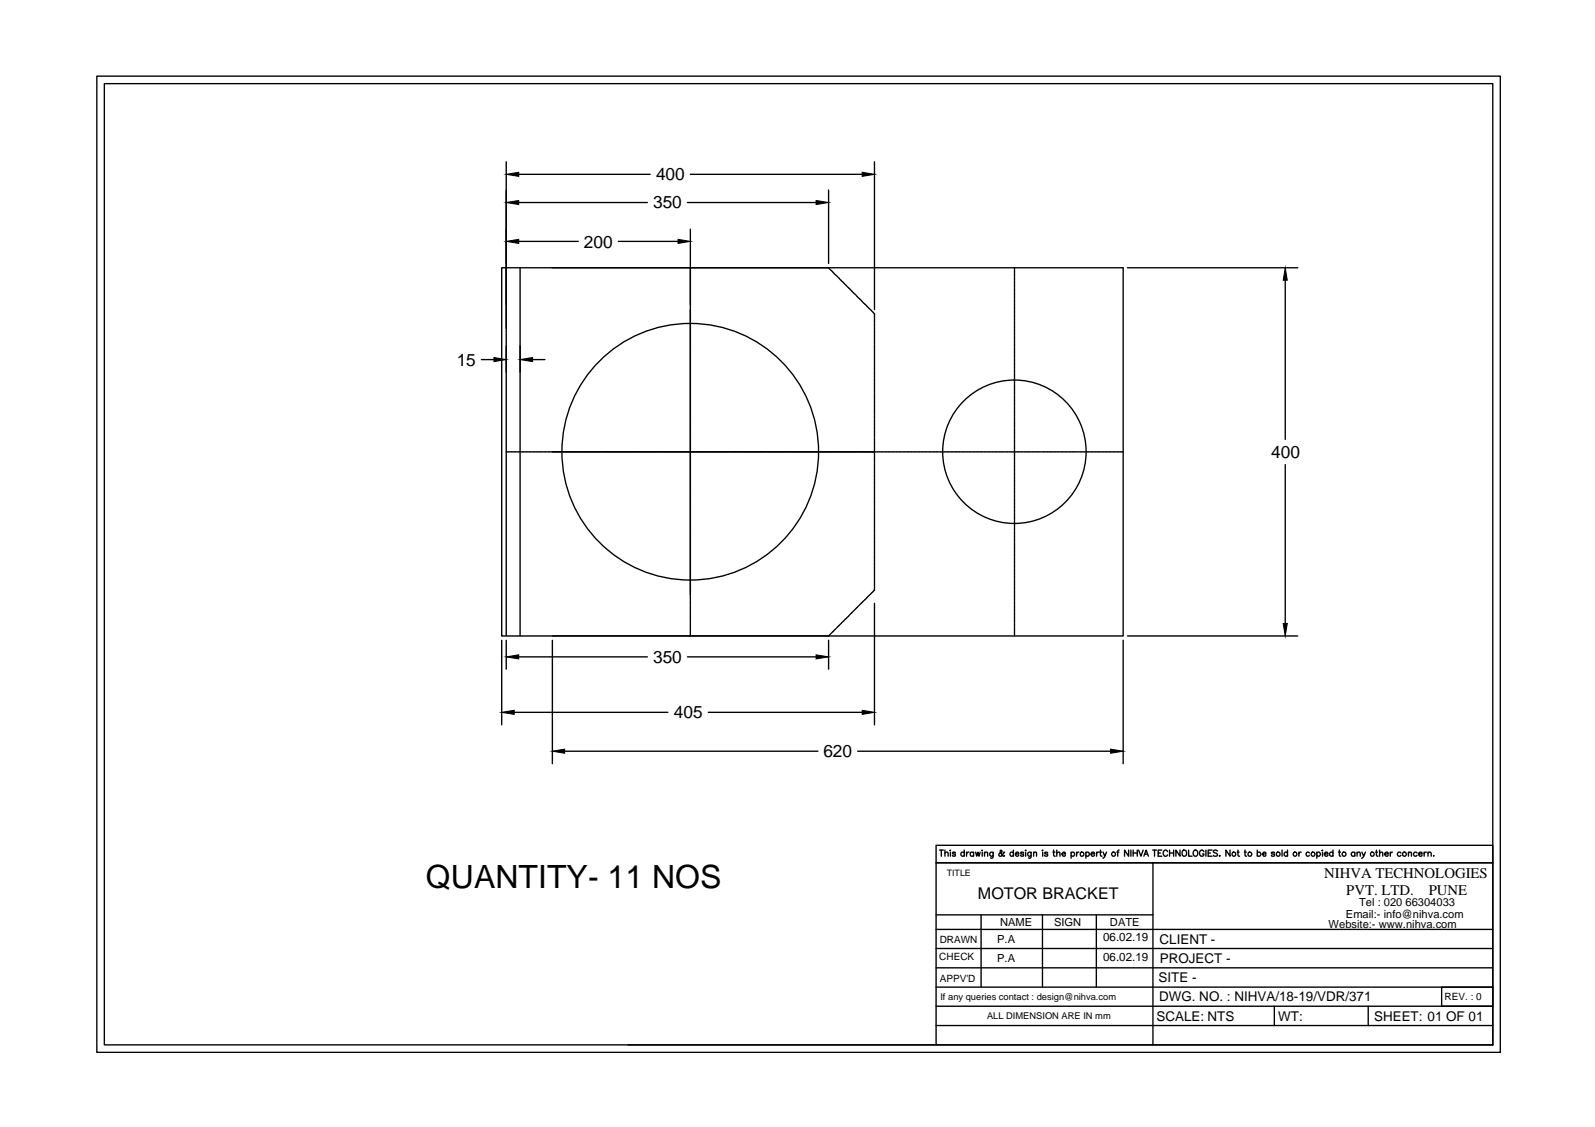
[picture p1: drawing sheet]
<svg xmlns="http://www.w3.org/2000/svg" width="297mm" height="210mm" viewBox="0 0 297 210" stroke-linecap="round" stroke-linejoin="round" font-family="sans-serif">
<!-- layer: 0 -->
<g fill="none" stroke="#000" stroke-width=".25">
<path d="M18 14.2h261.4v181.8h-261.4zM19.4 15.6h258.6v179h-258.6zM94.3 30.1v31.1M96.6 37.7h24M96.6 32.5h24.5M128 37.7h24M128.6 32.5h32M154.3 35.4v13.7M162.9 30.1v27.6M94.3 49.9h-.9v68.5h60.9l.3-.2M96.6 45h11.1M96.9 49.9v68.5"/>
<path d="M102.9 49.9h106.3v68.5h-106.3M115.1 45h11.2M128.6 42.7v14.2M128.6 57v.1M128.6 57.2v53.9M154.6 50.2l-.3-.3h-60v68.5M154.7 50.2v.1M154.8 50.4l.3 .3M155.2 50.8h.1M155.3 50.9l.3 .3M155.7 51.2v.1M155.8 51.4l.3 .2"/>
<path d="M156.1 51.7l.1 .1M156.3 51.8l.2 .4M156.6 52.2l.1 .1M156.7 52.3l.4 .3M157.1 52.7h.1M157.2 52.8l.3 .3M157.6 53.2h.1M157.7 53.3l.3 .3M158.1 53.6v.1M158.2 53.8l.3 .3M158.5 54.1l.1 .1M158.7 54.3l.3 .3"/>
<path d="M159 54.6l.1 .1M159.2 54.7l.3 .3M159.5 55.1l.1 .1M159.6 55.2l.3 .3M160 55.6l.1 .1M160.1 55.7l.3 .3M160.5 56.1h.1M160.6 56.2l.3 .3M161 56.6h.1M161.1 56.7l.3 .3M161.5 57.1h.1M161.6 57.2l.3 .3"/>
<path d="M162 57.5v.1M162.1 57.7l.3 .3M162.4 58l.1 .1M162.6 58.1l.3 .4v.2M162.9 58.8h.1M162.9 58.9v.5M162.9 59.4v.1M162.9 59.6v.4M188.9 49.9v.2M188.9 50.2h.1M188.9 50.4v.4M188.9 50.9v.1"/>
<path d="M188.9 51.1v.4M188.9 51.6h.1M188.9 51.7v.5M188.9 52.2v.1M188.9 52.4v.4M188.9 52.9v.1M188.9 53.1v.4M188.9 53.6v.1M188.9 53.8v.4M188.9 54.3v.1M188.9 54.5v.4M188.9 55v.1"/>
<path d="M188.9 55.2v.4M188.9 55.7v.1M188.9 55.8v.5M188.9 56.3v.1M188.9 56.5v.4M188.9 57v.1M188.9 57.2v.5M188.9 57.7v.1M188.9 57.9v.4M188.9 58.4v.1M188.9 58.6v.4M188.9 59.1v.1"/>
<path d="M188.9 59.3v.4M188.9 59.8v.1M188.9 59.9v.5M210 49.9h31.7M239.4 52.2v29.6M89.7 67h2.3M94.3 64.4v4.9M99.2 67h2.3M162.9 60.1v.1M162.9 60.3v.4M162.9 60.8v.1M162.9 61v.4"/>
<path d="M162.9 61.5v.1M162.9 61.7v.4M162.9 62.2v.1M162.9 62.4v.4M162.9 62.9h.1M162.9 63v.5M162.9 63.5v.1M162.9 63.7v.4M162.9 64.3h.1M162.9 64.4v.5M162.9 64.9v.1M162.9 65.1v.4"/>
<path d="M162.9 65.6v.1M162.9 65.8v.4M162.9 66.3v.1M162.9 66.5v.4M162.9 67v.1M162.9 67.1v.5M162.9 67.6v.2M162.9 67.9v.4M162.9 68.4v.1M162.9 68.5v.5M162.9 69v.1M162.9 69.2v.4"/>
<path d="M162.9 69.7v.1M162.9 69.9v.4M162.9 70.4v.1M162.9 70.6v.4M162.9 71.1v.1M162.9 71.3v.4M162.9 71.8v.1M162.9 72v.4M162.9 72.5v.1M162.9 72.6v.5M162.9 73.2h.1M162.9 73.3v.4"/>
<path d="M162.9 73.8v.1M162.9 74v.4M162.9 74.5v.1M162.9 74.7v.4M162.9 75.2v.1M162.9 75.4v.4M162.9 75.9v.1M162.9 76.1v.4M162.9 76.6v.1M162.9 76.8v.4M162.9 77.3h.1M162.9 77.4v.5"/>
<path d="M162.9 77.9v.1M162.9 78.1v.5M162.9 78.7h.1M162.9 78.8v.4M162.9 79.3v.1M162.9 79.5v.4M188.9 60.5h.1M188.9 60.6v.5M188.9 61.2v.1M188.9 61.3v.5M188.9 61.8v.1M188.9 62v.4"/>
<path d="M188.9 62.5v.1M188.9 62.7v.4M188.9 63.2v.1M188.9 63.4v.4M188.9 63.9v.1M188.9 64.1v.4M188.9 64.6v.1M188.9 64.8v.4M188.9 65.3v.1M188.9 65.4v.5M188.9 66h.1M188.9 66.1v.4"/>
<path d="M188.9 66.6v.1M188.9 66.8v.4M188.9 67.3v.1M188.9 67.5v.4M188.9 68v.1M188.9 68.2v.4M188.9 68.7v.1M188.9 68.9v.4M188.9 69.4v.1M188.9 69.6v.4M188.9 70.1h.1M188.9 70.2v.5"/>
<path d="M188.9 70.7v.1M188.9 70.9v.5M188.9 71.5h.1M188.9 71.6v.5M188.9 72.1v.1M188.9 72.3v.4M188.9 72.8v.1M188.9 73v.4M188.9 73.5v.1M188.9 73.7v.4M188.9 74.2v.1M188.9 74.3v.5"/>
<path d="M188.9 74.9v.1M188.9 75.1v.4M188.9 75.6h.1M188.9 75.7v.5M188.9 76.2v.1M188.9 76.4v.4M188.9 76.9v.1M188.9 77.1v.4M188.9 77.6v.1M188.9 77.8v.4M188.9 78.3v.1M188.9 78.5v.4"/>
<path d="M188.9 79v.1M188.9 79.2v.4M188.9 79.7v.1M188.9 79.8v.5M94.3 84.2h.2M94.6 84.2h.1M94.7 84.2h.5M95.3 84.2h.1M95.5 84.2h.4M96 84.2h.1M96.1 84.2h.5M96.6 84.2h.1"/>
<path d="M96.8 84.2h.4M97.3 84.2h.1M97.5 84.2h.4M98 84.2h.1M98.2 84.2h.4M98.7 84.2h.1M98.9 84.2h.4M99.4 84.2h.1M99.6 84.2h.4M100.1 84.2h.1M100.2 84.2h.5M100.8 84.2h.1"/>
<path d="M100.9 84.2h.4M101.4 84.2h.1M101.6 84.2h.5M102.2 84.2h.1M102.3 84.2h.4M102.8 84.2h60.1M162.9 80v.1M162.9 80.2v.4M162.9 80.7v.1M162.9 80.9v.4M162.9 81.4h.1M162.9 81.6v.4"/>
<path d="M162.9 82.1v.1M162.9 82.3v.4M162.9 82.8h.1M162.9 82.9v.5M162.9 83.4v.1M162.9 83.6v.4M162.9 84.1v.1M162.9 84.3v.4M162.9 84.8v.1M162.9 85v.4M162.9 85.5v.1M162.9 85.7v.4"/>
<path d="M162.9 86.2v.1M162.9 86.4v.4M162.9 86.9v.1M162.9 87v.5M162.9 87.5v.1M162.9 87.7v.4M162.9 88.2v.1M162.9 88.4v.5M162.9 88.9v.1M162.9 89.1v.4M162.9 89.6v.1M162.9 89.8v.4"/>
<path d="M162.9 90.3v.1M162.9 90.5v.4M162.9 91v.1M162.9 91.1v.5M162.9 91.7h.1M162.9 91.8v.5M162.9 92.4v.1M162.9 92.5v.5M162.9 93v.1M162.9 93.2v.4M162.9 93.7v.1M162.9 93.9v.4"/>
<path d="M162.9 94.4v.1M162.9 94.6v.4M162.9 95.1v.1M162.9 95.3v.4M162.9 95.8v.1M162.9 96v.4M162.9 96.5v.1M162.9 96.6v.5M162.9 97.2h.1M162.9 97.3v.4M162.9 97.8v.1M162.9 98v.4"/>
<path d="M162.9 98.5v.1M162.9 98.7v.4M162.9 99.2v.1M162.9 99.4v.4M162.9 99.9v.1M163 84.2h.4M163.5 84.2h.1M163.7 84.2h.4M164.2 84.2h.1M164.4 84.2h.4M164.9 84.2h.1M165.1 84.2h.4"/>
<path d="M165.6 84.2h.1M165.7 84.2h.5M166.2 84.2h.1M166.4 84.2h.5M167 84.2h.1M167.1 84.2h.5M167.6 84.2h.1M167.8 84.2h.4M168.3 84.2h.1M168.5 84.2h.4M169 84.2h.1M169.2 84.2h.4"/>
<path d="M169.7 84.2h.1M169.8 84.2h.5M170.4 84.2h.1M170.6 84.2h.4M171.1 84.2h.1M171.2 84.2h.5M171.7 84.2h.1M171.9 84.2h.4M172.4 84.2h.1M172.6 84.2h.4M173.1 84.2h.1M173.3 84.2h.4"/>
<path d="M173.8 84.2h.1M174 84.2h.4M174.5 84.2h.1M174.7 84.2h.4M175.2 84.2h.1M175.3 84.2h.5M175.9 84.2h.1M176 84.2h.4M176.5 84.2h.1M176.7 84.2h.5M177.2 84.2h.1M177.4 84.2h.4"/>
<path d="M177.9 84.2h.1M178.1 84.2h.4M178.6 84.2h.1M178.8 84.2h.4M179.3 84.2h.1M179.5 84.2h.4M180 84.2h.1M180.1 84.2h.5M180.7 84.2h.1M180.8 84.2h.5M181.4 84.2h.1M181.5 84.2h.4"/>
<path d="M182 84.2h.1M182.2 84.2h.4M182.7 84.2h.1M182.9 84.2h.4M183.4 84.2h.1M183.6 84.2h.4M184.1 84.2h.1M184.3 84.2h.4M184.8 84.2h.1M185 84.2h.4M185.5 84.2h.1M185.6 84.2h.5"/>
<path d="M186.1 84.2h.1M186.3 84.2h.4M186.8 84.2h.1M187 84.2h.5M187.5 84.2h.1M187.7 84.2h.4M188.2 84.2h.1M188.4 84.2h.4M188.9 84.2h.1M188.9 80.3v.1M188.9 80.5v.4M188.9 81v.1"/>
<path d="M188.9 81.2v.5M188.9 81.7v.1M188.9 81.9v.4M188.9 82.4v.1M188.9 82.6v.4M188.9 83.1v.1M188.9 83.3v.4M188.9 83.8v.1M188.9 83.9v.5M188.9 84.5h.1M188.9 84.6v.5M188.9 85.2v.1"/>
<path d="M188.9 85.3v.5M188.9 85.9h.1M188.9 86v.4M188.9 86.5v.1M188.9 86.7v.4M188.9 87.2v.1M188.9 87.4v.4M188.9 87.9v.1M188.9 88.1v.4M188.9 88.6v.1M188.9 88.8v.4M188.9 89.3v.1"/>
<path d="M188.9 89.5v.4M188.9 90h.1M188.9 90.1v.5M188.9 90.6v.1M188.9 90.8v.4M188.9 91.3v.1M188.9 91.5v.4M188.9 92v.1M188.9 92.2v.4M188.9 92.7v.1M188.9 92.9v.4M188.9 93.4v.1"/>
<path d="M188.9 93.6v.4M188.9 94.1h.1M188.9 94.2v.5M188.9 94.7v.1M188.9 94.9v.4M188.9 95.5h.1M188.9 95.6v.5M188.9 96.1v.1M188.9 96.3v.4M188.9 96.8v.1M188.9 97v.4M188.9 97.5v.1"/>
<path d="M188.9 97.7v.4M188.9 98.2v.1M188.9 98.3v.5M188.9 98.9v.1M188.9 99.1v.4M188.9 99.6v.1M188.9 99.7v.5M189.1 84.2h.4M189.6 84.2h.1M189.7 84.2h.5M190.2 84.2h.1M190.5 84.2h.4"/>
<path d="M191 84.2h.1M191.1 84.2h.5M191.6 84.2h.1M191.8 84.2h.4M192.3 84.2h.1M192.5 84.2h.4M193 84.2h.1M193.2 84.2h.4M193.7 84.2h.1M193.9 84.2h.4M194.4 84.2h.1M194.6 84.2h.4"/>
<path d="M195.1 84.2h.1M195.2 84.2h.5M195.7 84.2h.1M195.9 84.2h.4M196.4 84.2h.1M196.6 84.2h.4M197.1 84.2h.1M197.3 84.2h.4M197.8 84.2h.1M198 84.2h.4M198.5 84.2h.1M198.7 84.2h.4"/>
<path d="M199.2 84.2h.1M199.3 84.2h.5M199.9 84.2h.1M200 84.2h.4M200.5 84.2h.1M200.7 84.2h.5M201.3 84.2h.1M201.4 84.2h.4M201.9 84.2h.1M202.1 84.2h.4M202.6 84.2h.1M202.8 84.2h.4"/>
<path d="M203.3 84.2h.1M203.5 84.2h.4M204 84.2h.1M204.2 84.2h.4M204.7 84.2h.1M204.9 84.2h.4M205.4 84.2h.1M205.5 84.2h.5M206 84.2h.1M206.2 84.2h.4M206.7 84.2h.1M206.9 84.2h.4"/>
<path d="M207.4 84.2h.1M207.6 84.2h.4M208.1 84.2h.1M208.3 84.2h.4M208.8 84.2h.1M209 84.2h.2M239.4 86.5v29.6M93.4 119.3v15.7M94.3 119.3v5.3M102.9 119.3v22.9M128.6 111.2v.1M128.6 111.4v.4"/>
<path d="M128.6 111.9v.1M128.6 112.1v.4M128.6 112.6h.1M128.6 112.8v.4M128.6 113.3v.1M128.6 113.5v.4M128.6 114h.1M128.6 114.1v.5M128.6 114.6v.1M128.6 114.8v.4M128.6 115.3v.1M128.6 115.5v.4"/>
<path d="M128.6 116v.1M128.6 116.2v.4M128.6 116.7v.1M128.6 116.9v.4M128.6 117.4v.1M128.6 117.6v.4M128.6 118.1v.1M128.6 118.2v.2M154.3 119.3v5.3M154.7 118v.1M155.1 117.6l-.3 .3M155.2 117.5v.1"/>
<path d="M155.6 117.2l-.3 .3M155.7 117.1h.1M156.1 116.7l-.3 .3M156.2 116.5l-.1 .1M156.5 116.2l-.2 .3M156.7 116.1h-.1M157.1 115.7l-.4 .3M157.2 115.6l-.1 .1M157.5 115.2l-.3 .3M157.6 115.1v.1M158 114.8l-.3 .3M158.1 114.6v.1"/>
<path d="M158.5 114.3l-.3 .3M158.6 114.1l-.1 .1M159 113.8l-.3 .3M159.1 113.7h-.1M159.5 113.3l-.3 .3M159.6 113.2h-.1M159.9 112.8l-.3 .3M160.1 112.7h-.1M160.4 112.3l-.3 .3M160.6 112.2l-.1 .1M160.9 111.8l-.3 .3M161 111.7v.1"/>
<path d="M161.4 111.3l-.3 .4M161.5 111.2v.1M161.9 110.9l-.3 .3M162 110.7v.1M162.4 110.4l-.3 .3M162.5 110.3h-.1M162.9 100.1v.4M162.9 100.6v.1M162.9 100.8v.4M162.9 101.3h.1M162.9 101.4v.5M162.9 101.9v.1"/>
<path d="M162.9 102.1v.5M162.9 102.7h.1M162.9 102.8v.5M162.9 103.3v.1M162.9 103.5v.4M162.9 104v.1M162.9 104.2v.4M162.9 104.7v.1M162.9 104.9v.4M162.9 105.4v.1M162.9 105.5v.5M162.9 106.1v.1"/>
<path d="M162.9 106.3v.4M162.9 106.8h.1M162.9 106.9v.5M162.9 107.4v.1M162.9 107.6v.4M162.9 108.1v.1M162.9 108.3v.4M162.9 108.8v.1M162.9 109v.4M162.9 109.5v.1M162.9 109.7v.2l-.3 .3M162.9 112.4v22.6"/>
<path d="M188.9 100.2v.1M188.9 100.4v.4M188.9 100.9v.1M188.9 101.1v.4M188.9 101.6v.1M188.9 101.8v.4M188.9 102.3v.1M188.9 102.5v.4M188.9 103v.1M188.9 103.2v.4M188.9 103.7v.1M188.9 103.8v.5"/>
<path d="M188.9 104.4h.1M188.9 104.5v.4M188.9 105v.1M188.9 105.2v.4M188.9 105.7v.1M188.9 105.9v.4M188.9 106.4v.1M188.9 106.6v.4M188.9 107.1v.1M188.9 107.3v.4M188.9 107.8v.1M188.9 108v.4"/>
<path d="M188.9 108.5h.1M188.9 108.6v.5M188.9 109.1v.1M188.9 109.3v.5M188.9 109.9h.1M188.9 110v.4M188.9 110.5v.1M188.9 110.7v.4M188.9 111.2v.1M188.9 111.4v.4M188.9 111.9v.1M188.9 112.1v.4"/>
<path d="M188.9 112.6h.1M188.9 112.8v.4M188.9 113.3v.1M188.9 113.5v.4M188.9 114h.1M188.9 114.1v.5M188.9 114.6v.1M188.9 114.8v.4M188.9 115.3v.1M188.9 115.5v.4M188.9 116v.1M188.9 116.2v.4"/>
<path d="M188.9 116.7v.1M188.9 116.9v.4M188.9 117.4v.1M188.9 117.6v.4M188.9 118.1v.1M188.9 118.2v.2M209.2 119.3v22.9M210 118.4h31.7M95.8 132.7h28.6M96.6 122.3h24M105.2 139.9h47.1M128 122.3h24"/>
<path d="M131.9 132.7h28.7M159.7 139.9h47.1M175 158.3h.7M175.3 158.3v1.2M176 158.9l.2-.2 .3 .1 .1 .7M176 158.3v1.2M176.9 158.4h.1zM177 158.8v.7M177.9 158.9l-.2-.2-.3 .1v.1l.1 .1 .4 .1v.3h-.5v-.1M179.6 158.9a.35 .35 0 0 0-.5-.1 .35 .35 0 0 0 0 .6 .35 .35 0 0 0 .5-.1M179.6 158.3v1.2M180 158.7v.8"/>
<path d="M180.5 158.7a.36 .36 0 0 0-.5 .3M181.3 158.9a.35 .35 0 0 0-.5-.1 .35 .35 0 0 0 0 .6 .35 .35 0 0 0 .5-.1M181.3 158.7v.8M181.7 158.7l.2 .8 .2-.8 .2 .8 .2-.8M182.9 158.3v.2zM182.9 158.8v.7M183.3 158.9l.3-.2 .3 .1v.7M183.3 158.7v.8M185 158.7l-.1 1-.2 .2-.2-.1M185 158.9a.35 .35 0 0 0-.6-.1 .35 .35 0 0 0 0 .6 .35 .35 0 0 0 .6-.1M187.1 158.8l-.1-.1a.78 .78 0 0 1-.9 .7v-.4l.5-.4-.2-.3-.1 .2v.3l.5 .6 .2 .1 .1-.2M188.7 158.9a.35 .35 0 0 0-.5-.1 .35 .35 0 0 0 0 .6 .35 .35 0 0 0 .5-.1"/>
<path d="M188.7 158.3v1.2M189.1 159h.6v-.1a.35 .35 0 0 0-.5-.1 .35 .35 0 0 0 0 .6 .35 .35 0 0 0 .5-.1M190.6 158.9l-.2-.2-.3 .1v.1l.1 .1 .4 .1v.3h-.5v-.1M191 158.3v.2zM191 158.8v.7M192 158.7v1l-.2 .2-.2-.1M192 158.9a.35 .35 0 0 0-.5-.1 .35 .35 0 0 0 0 .6 .35 .35 0 0 0 .5-.1M192.5 158.9l.2-.2 .3 .1v.7M192.5 158.7v.8M194.1 158.4h.1zM194.2 158.8v.7M195.1 158.9l-.2-.2-.4 .2 .6 .2v.3l-.3 .1-.3-.2"/>
<path d="M196.1 158.7h.4M196.2 158.3v1l.3 .2M196.8 158.9l.3-.2 .3 .1v.7M196.8 158.3v1.2M197.8 159h.6l-.1-.2a.37 .37 0 0 0-.5 .1 .37 .37 0 0 0 .1 .4 .37 .37 0 0 0 .5 0M199.5 158.9a.35 .35 0 0 1 .5-.1 .35 .35 0 0 1 0 .6 .35 .35 0 0 1-.5-.1M199.5 158.7v1.2M200.5 158.7v.8M200.9 158.7l-.2 .1-.2 .2M202.2 158.9a.35 .35 0 0 1 .5-.1 .35 .35 0 0 1 0 .6 .35 .35 0 0 1-.5-.1M202.2 158.7v1.2M203.2 159h.6a.35 .35 0 0 0-.4-.3 .35 .35 0 0 0-.2 .6l.3 .2 .3-.2"/>
<path d="M204.2 158.7v.8M204.6 158.7l-.2 .1-.2 .2M204.8 158.7h.4M204.9 158.3v1l.3 .2M205.4 158.7l.3 .8 .4-.8M205.7 159.5l-.3 .4M208 158.7h.4M208.4 158.3l-.2 .2v1M210.2 158.3v1.2l-.8-1.2v1.2M210.6 158.3v1.2M211 158.3v1.2M211 158.9h.8"/>
<path d="M211.8 158.3v1.2M212 158.3l.5 1.2 .4-1.2M213 159.5l.4-1.2 .5 1.2M213.2 159.1h.5M214.7 158.3h.7M215 158.3v1.2M215.7 158.9h.4M216.4 158.3h-.7v1.2h.7M217.4 158.6a.41 .41 0 0 0-.4-.3 .41 .41 0 0 0-.4 .5v.2a.42 .42 0 0 0 .4 .5 .42 .42 0 0 0 .4-.3M217.8 158.9h.8M217.8 158.3v1.2M218.6 158.3v1.2"/>
<path d="M219.8 158.3v1.2l-.8-1.2v1.2M220.2 158.5l.2-.2a.56 .56 0 0 1 .6 .6 .56 .56 0 0 1-.7 .5l-.2-.4zM221.4 158.3v1.2h.6M222.3 158.5l.2-.2a.56 .56 0 0 1 .6 .6 .56 .56 0 0 1-.7 .5l-.2-.4zM224.2 158.6a.41 .41 0 0 0-.5-.3 .41 .41 0 0 0-.3 .5v.2a.4 .4 0 0 0 .4 .5 .4 .4 0 0 0 .4-.5h-.3M224.6 158.3v1.2M225 158.9h.4M225.7 158.3h-.7v1.2h.7M226.7 158.5l-.3-.2-.4 .2 .1 .3 .6 .3v.2l-.3 .2-.4-.2M227.1 159.4h.1zM229.1 158.3v1.2l-.8-1.2v1.2M230.4 158.7h.4"/>
<path d="M230.5 158.3v1l.3 .2M231.7 158.7h.4M231.9 158.3v1l.3 .2M234.1 158.9a.37 .37 0 0 1 .6-.1 .37 .37 0 0 1 0 .6 .37 .37 0 0 1-.6-.1M234.1 158.3v1.2M235.1 159h.7l-.1-.2a.37 .37 0 0 0-.5 .1 .37 .37 0 0 0 .1 .4 .37 .37 0 0 0 .5 0M237.4 158.9l-.2-.2-.4 .1v.1l.5 .2v.3l-.3 .1-.2-.2M238.8 158.3v1.2M239.8 158.9a.35 .35 0 0 0-.5-.1 .35 .35 0 0 0 0 .6 .35 .35 0 0 0 .5-.1M239.8 158.3v1.2M241.9 158.7v.8M242.3 158.7l-.2 .1-.2 .2"/>
<path d="M243.8 158.9a.35 .35 0 0 0-.5-.1 .35 .35 0 0 0 0 .6 .35 .35 0 0 0 .5-.1M245.2 158.9a.37 .37 0 0 1 .6-.1 .37 .37 0 0 1 0 .6 .37 .37 0 0 1-.6-.1M245.2 158.7v1.2M246.2 158.4h.1zM246.3 158.8v.7M246.6 159h.7a.34 .34 0 0 0-.3-.3 .34 .34 0 0 0-.4 .3v.1a.37 .37 0 0 0 .3 .4 .37 .37 0 0 0 .4-.2M248.2 158.9a.35 .35 0 0 0-.5-.1 .35 .35 0 0 0 0 .6 .35 .35 0 0 0 .5-.1M248.2 158.3v1.2M249.3 158.7h.3M249.4 158.3v1l.1 .1 .2 .1M252.3 158.9a.37 .37 0 0 0-.5-.1 .37 .37 0 0 0 0 .6 .37 .37 0 0 0 .5-.1M252.3 158.7v.8"/>
<path d="M252.7 158.9l.3-.2 .2 .1 .1 .7M252.7 158.7v.8M253.6 158.7l.4 .8 .3-.8M254 159.5l-.4 .4M256.2 158.7h.3M256.3 158.3v1l.3 .2M256.9 158.9l.3-.2 .3 .1v.7M256.9 158.3v1.2M257.9 159h.6v-.1a.35 .35 0 0 0-.5-.1 .35 .35 0 0 0 0 .6 .35 .35 0 0 0 .5-.1M258.9 158.7v.8M259.3 158.7l-.2 .1-.2 .2M260.9 158.9a.37 .37 0 0 0-.6-.1 .37 .37 0 0 0 0 .6 .37 .37 0 0 0 .6-.1"/>
<path d="M262.3 158.9l.3-.2 .2 .1v.7M262.3 158.7v.8M263.9 158.9a.37 .37 0 0 0-.5-.1 .37 .37 0 0 0 0 .6 .37 .37 0 0 0 .5-.1M264.2 159h.6v-.1a.35 .35 0 0 0-.5-.1 .35 .35 0 0 0 0 .6 .35 .35 0 0 0 .5-.1M265.2 158.7v.8M265.6 158.7l-.2 .1-.2 .2M265.9 158.9l.3-.2 .2 .1 .1 .7M265.9 158.7v.8M267 159.3v.2zM174.3 176.7h103.7M174.3 173.1h103.7M174.3 170.4h40.4"/>
<path d="M182.7 170.4v13.5M194.1 170.4v13.5M204.2 170.4v13.5M214.7 160.7v33.9M116.9 194.6h161.1M174.3 194.6v-33.9h103.7h-103.7v-3.3h103.7v37.2M174.3 183.9h103.7M174.3 180.3h103.7M174.3 187.4h103.7M174.3 191h103.7M237.3 187.4v3.6M254.8 187.4v3.6"/>
<path d="M268.5 183.9h9.5v3.5h-9.5z"/>
<circle cx="128.5" cy="84.1" r="23.9"/>
<circle cx="188.9" cy="84.1" r="13.4"/>
<circle cx="201.5" cy="159.1" r=".37"/>
<circle cx="207.4" cy="159.1" r=".37"/>
<circle cx="229.8" cy="159.1" r=".37"/>
<circle cx="232.7" cy="159.1" r=".37"/>
<circle cx="238" cy="159.1" r=".37"/>
<circle cx="241.2" cy="159.1" r=".37"/>
<circle cx="244.5" cy="159.1" r=".37"/>
<circle cx="250.3" cy="159.1" r=".37"/>
<circle cx="255.6" cy="159.1" r=".37"/>
<circle cx="261.5" cy="159.1" r=".37"/>
</g>
<g fill="#000" stroke="#000" stroke-width=".19">
<path d="M94.3 37.7l2.3-.4v.8zM94.3 32.5l2.3-.4v.8zM152 37.3l2.3 .4-2.3 .4zM160.6 32.1l2.3 .4-2.3 .4zM94.3 45l2.3-.4v.7zM126.3 44.6l2.3 .4-2.3 .3zM239.4 49.9l.3 2.3h-.7zM92 66.6l2.3 .4-2.3 .4zM96.9 67l2.3-.4v.8zM239 116.1h.7l-.3 2.3zM93.4 132.7l2.4-.4v.8zM94.3 122.3l2.3-.3v.7z"/>
<path d="M102.9 139.9l2.3-.4v.8zM152 122l2.3 .3-2.3 .4zM160.6 132.3l2.3 .4-2.3 .4zM206.8 139.5l2.4 .4-2.4 .4z"/>
</g>
<text font-size="6" x="79.3" y="165.4">QUANTITY- 11 NOS</text>
<g font-size="3.2">
<text x="122.2" y="33.6">400</text>
<text x="121.6" y="38.8">350</text>
<text x="108.8" y="46.1">200</text>
<text x="85" y="68.1">15</text>
<text x="236.7" y="85.3">400</text>
<text x="121.6" y="123.5">350</text>
<text x="125.5" y="133.8">405</text>
<text x="153.3" y="141.1">620</text>
</g>
<text font-size="3" x="182.1" y="167.5">MOTOR BRACKET</text>
<g font-size="2.8">
<text x="246.6" y="163.6">NIHVA TECHNOLOGIES</text>
<text x="250.7" y="166.8">PVT. LTD.</text>
<text x="266.1" y="166.8">PUNE</text>
</g>
<g font-size="2.5">
<text x="215.9" y="175.8">CLIENT -</text>
<text x="216" y="179.3">PROJECT -</text>
<text x="215.8" y="182.9">SITE -</text>
<text x="215.4" y="190.1">SCALE: NTS</text>
<text x="215.9" y="186.5">DWG. NO. : NIHVA/18-19/VDR/371</text>
<text x="238" y="190.1">WT:</text>
<text x="255.9" y="190.1">SHEET: 01 OF 01</text>
</g>
<g font-size="2.2">
<text x="205.4" y="175.3">06.02.19</text>
<text x="205.4" y="178.9">06.02.19</text>
</g>
<g font-size="2.1">
<text x="186.3" y="172.6">NAME</text>
<text x="196.3" y="172.6">SIGN</text>
<text x="206.7" y="172.6">DATE</text>
<text x="247.4" y="172.9">Website:- www.nihva.com</text>
<text x="250.7" y="170.9">Email:- info@nihva.com</text>
<text x="253.1" y="168.8">Tel : 020 66304033</text>
<text x="185.7" y="179.2">P.A</text>
<text x="185.7" y="175.7">P.A</text>
</g>
<g font-size="1.9">
<text x="174.9" y="178.8">CHECK</text>
<text x="175" y="175.6">DRAWN</text>
<text x="175" y="182.8">APPV'D</text>
<text x="269" y="186.2">REV. : 0</text>
</g>
<g font-size="1.7">
<text x="176.3" y="163.2">TITLE</text>
<text x="175.1" y="186.2">If any queries contact : design@nihva.com</text>
<text x="183.8" y="189.8">ALL DIMENSION ARE IN mm</text>
</g>
</svg>
